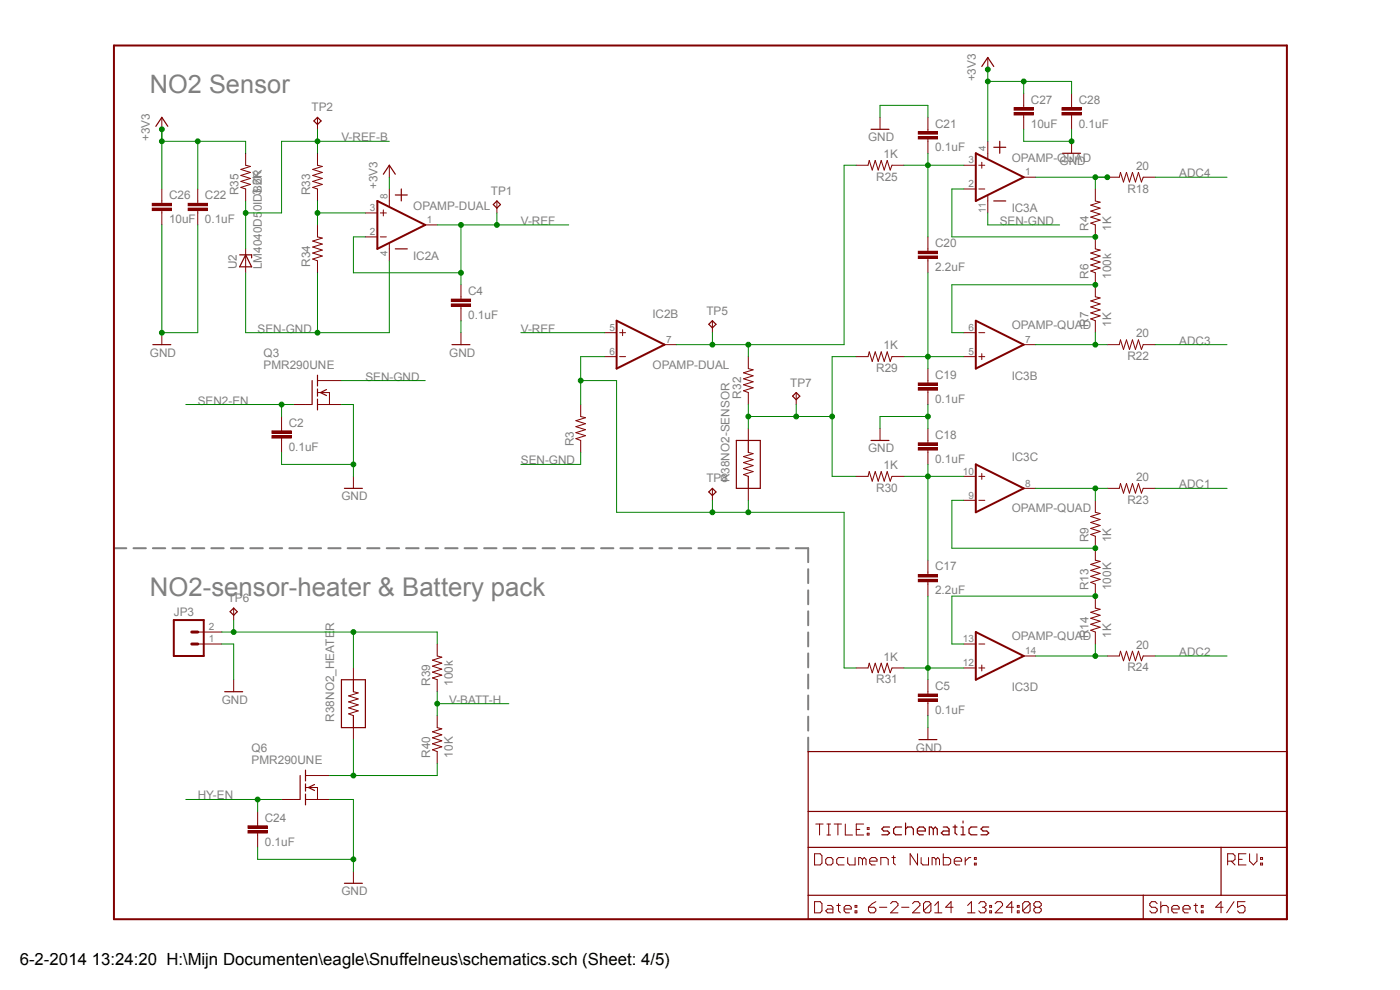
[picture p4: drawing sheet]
<svg xmlns="http://www.w3.org/2000/svg" width="297mm" height="210mm" viewBox="0 0 297 210" stroke-linecap="round" stroke-linejoin="round" font-family="sans-serif">
<g fill="none" stroke="#808080" stroke-width=".42">
<path d="M24.2 116.3h2.6M28.3 116.3h2.6M32.4 116.3h2.7M36.6 116.3h2.6M40.7 116.3h2.6M44.8 116.3h2.7M49 116.3h2.6M53.1 116.3h2.7M57.2 116.3h2.7M61.4 116.3h2.6M65.5 116.3h2.6M69.6 116.3h2.7"/>
<path d="M73.7 116.3h2.7M77.9 116.3h2.6M82 116.3h2.7M86.1 116.3h2.7M90.3 116.3h2.6M94.4 116.3h2.7M98.6 116.3h2.6M102.7 116.3h2.6M106.8 116.3h2.7M111 116.3h2.6M115.1 116.3h2.6M119.2 116.3h2.6"/>
<path d="M123.4 116.3h2.6M127.5 116.3h2.6M131.6 116.3h2.6M135.8 116.3h2.6M139.9 116.3h2.6M144 116.3h2.6M148.2 116.3h2.6M152.3 116.3h2.6M156.4 116.3h2.6M160.5 116.3h2.7M164.7 116.3h2.6M168.8 116.3h2.6v3"/>
<path d="M171.4 120.7v3M171.4 125.2v3M171.4 129.7v2.9M171.4 134.2v2.9M171.4 138.6v3M171.4 143.1v2.9M171.4 147.5v3M171.4 152v3M171.4 156.5v2.9"/>
</g>
<path d="M24.2 9.7h248.8v185.3h-248.8z" fill="none" stroke="#800000" stroke-width=".42"/>
<g fill="none" stroke="#800000" stroke-width=".25">
<path d="M33.1 26.8l1.2-1.9 1.3 1.9M67.4 79.6v2.3M66.2 80.7v5.1M67.4 82.5v1.5M67.4 84.7v2.3M69.3 82.6l-1.3 .7 1.3 .6M73.1 103.6h3.8M171.4 159.4h101.6v35.6h-101.6zM171.4 179.7h101.6M171.4 172.1h101.6M188.7 175.4h-1.2l-.4 .5 .4 .4h.8l.4 .4-.4 .4h-1.2M191.3 175.4h-1.3l-.4 .5v.8l.4 .4h1.3"/>
<path d="M192.1 175.9l.4-.5h.9l.4 .5v1.2M192.1 174.6v2.5M194.6 176.3h1.7v-.4l-.4-.5h-.9l-.4 .5v.8l.4 .4h.9M198 175.9l-.4-.5h-.5v1.7M198 175.9v1.2M198 175.9l.4-.5 .4 .5v1.2M200.1 175.4h.8l.4 .5v1.2h-1.2l-.4-.4 .4-.4h1.2M202.2 175.4h.8M202.6 175v1.7l.4 .4M203.9 177.1h.8M203.9 175.4h.4v1.7M204.3 174.2v.4"/>
<path d="M207.3 175.4h-1.3l-.4 .5v.8l.4 .4h1.3M209.8 175.4h-1.3l-.4 .5 .4 .4h.8l.5 .4-.5 .4h-1.2M259 179.7v10.2M171.4 189.9h101.6M242.5 189.9v5.1"/>
</g>
<g fill="none" stroke="#800000" stroke-width=".21">
<path d="M34.3 24.9v2.5M59.7 90.9v.5M59.7 92.9v.5M62.3 85.8h3.8M67.4 85.8h5M67.4 83.3h2.5v2.5M67.4 80.7h5M75 101v2.6M173.1 174.8h1.5M173.9 174.8v2.3M175.4 174.8h.8M175.4 177.1h.8"/>
<path d="M175.8 174.8v2.3M177 174.8h1.5M177.8 174.8v2.3M179.3 174.8v2.3h1.5M181.7 175.9h.7M183.2 174.8h-1.5v2.3h1.5M184 176.7h.4v.4h-.4zM184 175.6h.4v.3h-.4zM172.8 181.1h1.2l.4 .4v1.6l-.4 .4h-1.2zM172.8 191.3h1.2l.4 .4v1.5l-.4 .4h-1.2zM175.2 182.3l.4-.4h.7l.4 .4v.8l-.4 .4h-.7l-.4-.4zM175.6 192.1h.7l.4 .3v1.2h-1.1l-.4-.4 .4-.4h1.1"/>
<path d="M177.5 192.1h.8M177.9 191.7v1.5l.4 .4M179.1 192.8h1.5v-.4l-.4-.3h-.7l-.4 .3v.8l.4 .4h.7M179.1 181.9h-1.2l-.4 .4v.8l.4 .4h1.2M179.8 181.9v1.2l.4 .4h1.2v-1.6M181.4 193.2h.4v.4h-.4zM181.4 192.1h.4v.3h-.4zM183 182.3l-.5-.4h-.3v1.6M183 182.3v1.2M183 182.3l.3-.4 .4 .4v1.2M184.2 192.4h1.2l.4 .4v.4l-.4 .4h-.8l-.4-.4zM184.5 182.7h1.6v-.4l-.4-.4h-.8l-.4 .4v.8l.4 .4h.8"/>
<path d="M185.8 191.3l-.8 .4-.8 .7M186.6 192.4h1.5M186.9 183.5v-1.6h1.1l.4 .4v1.2M188.9 191.7l.4-.4h.8l.4 .4v.4l-1.6 1.5h1.6M189.2 181.9h.7M189.6 181.5v1.6l.3 .4M191.3 192.4h1.5M193.6 191.7l.4-.4h.8l.4 .4v.4l-1.6 1.5h1.6M194.6 181.1v2.4l-1.5-2.4v2.4M195.4 181.9v1.2l.4 .4h1.2v-1.6M197.5 191.7v1.5l-.4 .4h-.8l-.4-.4M197.5 191.7l-.4-.4h-.8l-.4 .4v1.5"/>
<path d="M197.5 191.7l-1.6 1.5M198.3 193.6h1.5M198.3 192.1l.8-.8v2.3M198.5 182.3l-.3-.4h-.5v1.6M198.5 182.3v1.2M198.5 182.3l.4-.4 .4 .4v1.2M200.1 181.1v2.4h1.2l.4-.4v-.8l-.4-.4h-1.2M202.2 192.4h-1.6l1.2-1.1v2.3M202.4 182.7h1.6v-.4l-.4-.4h-.8l-.4 .4v.8l.4 .4h.8M204.8 181.9v1.6M205.3 193.6h1.5M205.3 192.1l.8-.8v2.3"/>
<path d="M206 181.9h-.4l-.8 .8M206.7 183.1h.4v.4h-.4zM206.7 181.9h.4v.4h-.4zM207.6 191.7l.4-.4h.8l.4 .4v.4l-.4 .3M208.4 192.4h.4M208.8 192.4l.4 .4v.4l-.4 .4h-.8l-.4-.4M210 193.2h.4v.4h-.4zM210 192.1h.4v.3h-.4zM211.1 191.7l.4-.4h.8l.4 .4v.4l-1.6 1.5h1.6M215 192.4h-1.5l1.1-1.1v2.3M215.8 193.2h.4v.4h-.4zM215.8 192.1h.4v.3h-.4z"/>
<path d="M218.5 191.7v1.5l-.4 .4h-.7l-.4-.4M218.5 191.7l-.4-.4h-.7l-.4 .4v1.5M218.5 191.7l-1.5 1.5M219.7 192.4l-.4 .4v.4l.4 .4h.8l.4-.4v-.4l-.4-.4M219.7 192.4l-.4-.3v-.4l.4-.4h.8l.4 .4v.4l-.4 .3M219.7 192.4h.8M245.5 191.7l-.4-.4h-.8l-.4 .4v.4l.4 .3h.8l.4 .4v.4l-.4 .4h-.8l-.4-.4M246.3 192.4l.3-.3h.8l.4 .3v1.2M246.3 191.3v2.3M248.6 192.8h1.5v-.4l-.3-.3h-.8l-.4 .3v.8l.4 .4h.8M251 192.8h1.5v-.4l-.4-.3h-.8l-.3 .3v.8l.3 .4h.8M253.3 192.1h.7"/>
<path d="M253.7 191.7v1.5l.3 .4M254.8 193.2h.4v.4h-.4zM254.8 192.1h.4v.3h-.4zM259.5 192.4h-1.6l1.1-1.1v2.3M260.4 182.7h1.2l.4-.4v-.8l-.4-.4h-1.2v2.4M261.2 182.7l.8 .8M261.8 191.3l-1.6 2.3M262.8 182.3h.7M264.1 191.3h-1.5v1.1l.8-.3h.3l.4 .3v.8l-.4 .4h-.8l-.3-.4M264.3 181.1h-1.5v2.4h1.5M265.1 181.1v1.6l.8 .8 .8-.8v-1.6M267.4 183.1h.4v.4h-.4z"/>
<path d="M267.4 181.9h.4v.4h-.4z"/>
</g>
<path d="M57.7 92.4h4.1v.5h-4.1z" fill-rule="evenodd" fill="#800000"/>
<path d="M57.7 92.4h4.1v.5h-4.1z" fill="none" stroke="#800000" stroke-width=".21"/>
<path d="M57.7 91.4h4.1v.5h-4.1z" fill-rule="evenodd" fill="#800000"/>
<g fill="none" stroke="#800000" stroke-width=".21">
<path d="M52.1 52.8v5.1M97.8 62.9v.6M97.8 65v.5M128.3 70.6h2.5M128.3 75.6h2.5M131.4 70.6h1.3M131.4 75.6h1.3M132.1 69.9v1.3M141 73.1h2.5M204.5 70.6h2.5M204.5 75.6h2.5M207.6 70.6h1.3"/>
<path d="M207.6 75.6h1.3M208.3 75v1.3M217.2 73.1h2.5M57.7 91.4h4.1v.5h-4.1zM59.7 88.3v2.6M59.7 93.4v2.6M123.2 85.8v2.5l1 .3-2 .6 2 .7-2 .6 2 .6-2 .7 2 .6-2 .6 1 .4v2.6M204.5 101h2.5M204.5 106.1h2.5M207.6 101h1.3M207.6 106.1h1.3M208.3 100.4v1.3"/>
<path d="M217.2 103.6h2.5M204.5 136.6h2.5M207.6 136.6h1.3M217.2 139.1h2.5M204.5 141.7h2.5M207.6 141.7h1.3M208.3 141.1v1.2"/>
</g>
<path d="M130.8 68l10.2 5.1-10.2 5.1zM207 68l10.2 5.1-10.2 5.1zM207 98.5l10.2 5.1-10.2 5.1zM207 134.1l10.2 5-10.2 5.1z" fill="none" stroke="#800000" stroke-width=".42"/>
<path d="M50.8 54.1h2.6v.6M52.1 54.1l1.3 2.5h-2.6z" fill="none" stroke="#800000" stroke-width=".25"/>
<path d="M95.8 64.5h4v.5h-4z" fill-rule="evenodd" fill="#800000"/>
<path d="M95.8 64.5h4v.5h-4z" fill="none" stroke="#800000" stroke-width=".21"/>
<path d="M95.8 63.5h4v.5h-4z" fill-rule="evenodd" fill="#800000"/>
<g fill="none" stroke="#800000" stroke-width=".21">
<path d="M181.6 35.1h2.5l.3-1.1 .6 2.1 .7-2.1 .6 2.1 .6-2.1 .7 2.1 .6-2.1 .6 2.1 .4-1h2.6M204.5 35.1h2.5M207.6 35.1h1.3M208.3 34.4v1.3M209.5 30v3.7M217.2 37.6h2.5M234.9 37.6h2.5l.3-1 .6 2 .7-2 .6 2 .6-2 .7 2 .6-2 .6 2 .4-1h2.6M77.5 50.2h2.6M77.5 45.2h2.6M80.7 50.2h1.3M80.7 45.2h1.3M81.3 44.5v1.3"/>
<path d="M82.6 40.1v3.7M82.6 51.6v3.7M90.2 47.7h2.6M204.5 40.1h2.5M207.6 40.1h1.3M209.5 41.4v3.8M232.4 40.1v2.5l1 .3-2 .6 2 .7-2 .6 2 .6-2 .7 2 .6-2 .6 1 .4v5.1l1 .2-2 .7 2 .6-2 .6 2 .7-2 .6 2 .7-2 .6 1 .4v5l1 .3-2 .6 2 .7-2 .6 2 .6-2 .7 2 .6-2 .6 1 .4v2.6M95.8 63.5h4v.5h-4zM97.8 60.4v2.5M97.8 65.5v2.5M234.9 73.1h2.5l.3-1 .6 2 .7-2 .6 2 .6-2 .7 2 .6-2 .6 2 .4-1h2.6M232.4 106.1v2.6l1 .2-2 .7 2 .6-2 .6 2 .7-2 .6 2 .6-2 .7 1 .3v5.1l1 .3-2 .6 2 .7-2 .6 2 .6-2 .7 2 .6-2 .6 1 .4v5.1l1 .2-2 .7 2 .6-2 .6 2 .7-2 .6 2 .7-2 .6 1 .4v2.5"/>
<path d="M234.9 103.6h2.5l.3-1 .6 2 .7-2 .6 2 .6-2 .7 2 .6-2 .6 2 .4-1h2.6M234.9 139.1h2.5l.3-1 .6 2.1 .7-2.1 .6 2.1 .6-2.1 .7 2.1 .6-2.1 .6 2.1 .4-1.1h2.6M196.8 146.7v.5M196.8 148.8v.5"/>
</g>
<path d="M207 32.5l10.2 5.1-10.2 5zM80.1 42.6l10.1 5.1-10.1 5.1z" fill="none" stroke="#800000" stroke-width=".42"/>
<path d="M210.8 31.2h2.6M212.1 30v2.5M83.9 41.4h2.5M83.9 52.8h2.5M85.1 40.1v2.5M210.8 42.6h2.6" fill="none" stroke="#800000" stroke-width=".25"/>
<path d="M194.8 148.3h4.1v.5h-4.1z" fill-rule="evenodd" fill="#800000"/>
<path d="M194.8 148.3h4.1v.5h-4.1z" fill="none" stroke="#800000" stroke-width=".21"/>
<path d="M194.8 147.2h4.1v.5h-4.1z" fill-rule="evenodd" fill="#800000"/>
<path d="M181.6 75.6h2.5l.3-1 .6 2.1 .7-2.1 .6 2.1 .6-2.1 .7 2.1 .6-2.1 .6 2.1 .4-1.1h2.6M181.6 101h2.5l.3-1 .6 2.1 .7-2.1 .6 2.1 .6-2.1 .7 2.1 .6-2.1 .6 2.1 .4-1.1h2.6M196.8 121.4v.5M196.8 123.4v.5M181.6 141.7h2.5l.3-1 .6 2 .7-2 .6 2 .6-2 .7 2 .6-2 .6 2 .4-1h2.6M194.8 147.2h4.1v.5h-4.1zM196.8 144.2v2.5M196.8 149.3v2.5" fill="none" stroke="#800000" stroke-width=".21"/>
<path d="M194.8 122.9h4.1v.5h-4.1z" fill-rule="evenodd" fill="#800000"/>
<path d="M194.8 122.9h4.1v.5h-4.1z" fill="none" stroke="#800000" stroke-width=".21"/>
<path d="M194.8 121.9h4.1v.5h-4.1z" fill-rule="evenodd" fill="#800000"/>
<path d="M196.8 93.4v.5M196.8 95.5v.5M196.8 118.8v2.6M194.8 121.9h4.1v.5h-4.1zM196.8 123.9v2.5" fill="none" stroke="#800000" stroke-width=".21"/>
<path d="M194.8 95h4.1v.5h-4.1z" fill-rule="evenodd" fill="#800000"/>
<path d="M194.8 95h4.1v.5h-4.1z" fill="none" stroke="#800000" stroke-width=".21"/>
<path d="M194.8 93.9h4.1v.5h-4.1z" fill-rule="evenodd" fill="#800000"/>
<path d="M194.8 93.9h4.1v.5h-4.1zM196.8 80.7v.5M196.8 82.8v.5M196.8 90.9v2.5M196.8 96v2.5" fill="none" stroke="#800000" stroke-width=".21"/>
<path d="M194.8 82.3h4.1v.5h-4.1z" fill-rule="evenodd" fill="#800000"/>
<path d="M194.8 82.3h4.1v.5h-4.1z" fill="none" stroke="#800000" stroke-width=".21"/>
<path d="M194.8 81.2h4.1v.5h-4.1z" fill-rule="evenodd" fill="#800000"/>
<path d="M196.8 52.8v.5M196.8 54.8v.5M196.8 78.2v2.5M194.8 81.2h4.1v.5h-4.1zM196.8 83.3v2.5" fill="none" stroke="#800000" stroke-width=".21"/>
<path d="M194.8 54.3h4.1v.5h-4.1z" fill-rule="evenodd" fill="#800000"/>
<path d="M194.8 54.3h4.1v.5h-4.1z" fill="none" stroke="#800000" stroke-width=".21"/>
<path d="M194.8 53.3h4.1v.5h-4.1z" fill-rule="evenodd" fill="#800000"/>
<path d="M196.8 27.4v.5M196.8 29.5v.5M194.8 53.3h4.1v.5h-4.1zM196.8 50.2v2.6M196.8 55.3v2.6" fill="none" stroke="#800000" stroke-width=".21"/>
<path d="M194.8 29h4.1v.5h-4.1z" fill-rule="evenodd" fill="#800000"/>
<path d="M194.8 29h4.1v.5h-4.1z" fill="none" stroke="#800000" stroke-width=".21"/>
<path d="M194.8 27.9h4.1v.5h-4.1z" fill-rule="evenodd" fill="#800000"/>
<path d="M209.5 12.2v2.5M52.1 32.5v2.6l1 .2-2 .6 2 .7-2 .6 2 .6-2 .7 2 .6-2 .7 1 .3v2.5M67.4 32.5v2.6l1 .2-2.1 .6 2.1 .7-2.1 .6 2.1 .6-2.1 .7 2.1 .6-2.1 .7 1.1 .3v2.5M194.8 27.9h4.1v.5h-4.1zM196.8 24.9v2.5M196.8 30v2.5M42 42.6v.5M42 44.7v.5M67.4 47.7v2.5l1 .3-2.1 .6 2.1 .7-2.1 .6 2.1 .6-2.1 .7 2.1 .6-2.1 .6 1.1 .4v2.6M158.7 75.6v2.6l1.1 .2-2.1 .7 2.1 .6-2.1 .6 2.1 .7-2.1 .6 2.1 .7-2.1 .6 1 .4v2.5" fill="none" stroke="#800000" stroke-width=".21"/>
<path d="M208.3 14.1l1.2-1.9 1.3 1.9" fill="none" stroke="#800000" stroke-width=".25"/>
<path d="M39.9 44.2h4.1v.5h-4.1z" fill-rule="evenodd" fill="#800000"/>
<path d="M39.9 44.2h4.1v.5h-4.1z" fill="none" stroke="#800000" stroke-width=".21"/>
<path d="M39.9 43.1h4.1v.5h-4.1z" fill-rule="evenodd" fill="#800000"/>
<g fill="none" stroke="#800000" stroke-width=".21">
<path d="M39.9 43.1h4.1v.5h-4.1zM42 40.1v2.5M42 45.2v2.5M158.7 96l1.1 .2-2.1 .7 2.1 .6-2.1 .6 2.1 .7-2.1 .6 2.1 .6-2.1 .7 1 .3M158.7 90.9v2.5M158.7 103.6v2.5M54.7 174.7v.5M54.7 176.7v.5M59.7 169.6h3.9M64.8 169.6h5.1M64.8 167h2.6v2.6M64.8 164.5h5.1"/>
<path d="M75 184.8v2.6"/>
</g>
<path d="M156.2 93.4h5.1v10.2h-5.1zM158.7 93.4v2.6M158.7 101v2.6M63.7 164.5v5.1M64.8 163.4v2.3M64.8 166.3v1.5M64.8 168.4v2.3M66.7 166.4l-1.3 .6 1.3 .7M73.1 187.4h3.8" fill="none" stroke="#800000" stroke-width=".25"/>
<path d="M52.6 176.2h4.1v.5h-4.1z" fill-rule="evenodd" fill="#800000"/>
<path d="M52.6 176.2h4.1v.5h-4.1z" fill="none" stroke="#800000" stroke-width=".21"/>
<path d="M52.6 175.2h4.1v.5h-4.1z" fill-rule="evenodd" fill="#800000"/>
<g fill="none" stroke="#800000" stroke-width=".21">
<path d="M67.4 24.9v2.5M34.3 42.6v.5M34.3 44.7v.5M105.4 42.6v2.6M151.1 68v2.6M42 136.6h5M42 134.1h5M92.8 136.6v2.5l.9 .3-2 .6 2 .7-2 .6 2 .6-2 .7 2 .6-2 .6 1.1 .4v2.5M49.6 144.2v2.5M75 146.7l1 .3-2 .6 2 .7-2 .6 2 .6-2 .7 2 .6-2 .6 1 .4M75 141.7v2.5M75 154.3v2.6"/>
<path d="M92.8 151.8v2.5l.9 .3-2 .6 2 .7-2 .6 2 .6-2 .7 2 .6-2 .6 1.1 .4v2.6M52.6 175.2h4.1v.5h-4.1zM54.7 172.1v2.6M54.7 177.2v2.5"/>
</g>
<path d="M66.6 25.7l.8-.8 .7 .8-.7 .7zM104.6 43.4l.8-.8 .8 .8-.8 .8zM150.4 68.8l.7-.8 .8 .8-.8 .8zM47.7 146.7h3.8M72.4 144.2h5.1v10.1h-5.1zM75 144.2v2.5M75 151.8v2.5" fill="none" stroke="#800000" stroke-width=".25"/>
<path d="M36.9 131.5h6.3v7.6h-6.3z" fill="none" stroke="#800000" stroke-width=".42"/>
<path d="M40.7 134.1h1.3M40.7 136.6h1.3" fill="none" stroke="#800000" stroke-width=".63"/>
<path d="M32.3 44.2h4.1v.5h-4.1z" fill-rule="evenodd" fill="#800000"/>
<path d="M32.3 44.2h4.1v.5h-4.1z" fill="none" stroke="#800000" stroke-width=".21"/>
<path d="M32.3 43.1h4.1v.5h-4.1z" fill-rule="evenodd" fill="#800000"/>
<path d="M82.6 35.1v2.5M217.2 22.4v.5M217.2 24.4v.5M32.3 43.1h4.1v.5h-4.1zM34.3 40.1v2.5M34.3 45.2v2.5" fill="none" stroke="#800000" stroke-width=".21"/>
<path d="M81.3 37l1.3-1.9 1.3 1.9" fill="none" stroke="#800000" stroke-width=".25"/>
<path d="M215.1 23.9h4.1v.5h-4.1z" fill-rule="evenodd" fill="#800000"/>
<path d="M215.1 23.9h4.1v.5h-4.1z" fill="none" stroke="#800000" stroke-width=".21"/>
<path d="M215.1 22.9h4.1v.5h-4.1z" fill-rule="evenodd" fill="#800000"/>
<path d="M217.2 19.8v2.6M215.1 22.9h4.1v.5h-4.1zM217.2 24.9v2.5M227.3 22.4v.5M227.3 24.4v.5" fill="none" stroke="#800000" stroke-width=".21"/>
<path d="M225.3 23.9h4.1v.5h-4.1z" fill-rule="evenodd" fill="#800000"/>
<path d="M225.3 23.9h4.1v.5h-4.1z" fill="none" stroke="#800000" stroke-width=".21"/>
<path d="M225.3 22.9h4.1v.5h-4.1z" fill-rule="evenodd" fill="#800000"/>
<path d="M227.3 19.8v2.6M186.7 24.9v2.5M225.3 22.9h4.1v.5h-4.1zM227.3 24.9v2.5M227.3 30v2.5M34.3 70.6v2.5M97.8 70.6v2.5M168.9 83.3v2.5M186.7 90.9v2.5M151.1 103.6v2.5M49.6 129v2.5M196.8 154.3v2.6" fill="none" stroke="#800000" stroke-width=".21"/>
<path d="M184.8 27.4h3.8M225.4 32.5h3.8M32.4 73.1h3.8M95.9 73.1h3.8M168.1 84l.8-.7 .8 .7-.8 .8zM184.8 93.4h3.8M150.4 104.4l.7-.8 .8 .8-.8 .7zM48.8 129.8l.8-.8 .7 .8-.7 .7zM194.9 156.9h3.9" fill="none" stroke="#800000" stroke-width=".25"/>
<path d="M39.4 85.8h22.9M59.7 85.8v2.5" fill="none" stroke="#008000" stroke-width=".21"/>
<circle cx="59.7" cy="85.8" r=".51" fill="#008000"/>
<g fill="none" stroke="#008000" stroke-width=".21">
<path d="M209.5 14.7v15.3M209.5 17.3h17.8v2.5M217.2 17.3v2.5"/>
<circle cx="59.7" cy="85.8" r=".51"/>
</g>
<circle cx="217.2" cy="17.3" r=".51" fill="#008000"/>
<circle cx="217.2" cy="17.3" r=".51" fill="none" stroke="#008000" stroke-width=".21"/>
<circle cx="209.5" cy="17.3" r=".51" fill="#008000"/>
<circle cx="209.5" cy="17.3" r=".51" fill="none" stroke="#008000" stroke-width=".21"/>
<circle cx="209.5" cy="14.7" r=".51" fill="#008000"/>
<g fill="none" stroke="#008000" stroke-width=".21">
<path d="M34.3 27.4v2.6h17.8v2.5M42 30v10.1"/>
<circle cx="209.5" cy="14.7" r=".51"/>
</g>
<circle cx="34.3" cy="30" r=".51" fill="#008000"/>
<g fill="none" stroke="#008000" stroke-width=".21">
<path d="M34.3 30v10.1"/>
<circle cx="34.3" cy="30" r=".51"/>
</g>
<circle cx="41.9" cy="30" r=".51" fill="#008000"/>
<circle cx="41.9" cy="30" r=".51" fill="none" stroke="#008000" stroke-width=".21"/>
<circle cx="34.3" cy="27.4" r=".51" fill="#008000"/>
<g fill="none" stroke="#008000" stroke-width=".21">
<path d="M82.6 37.6v2.5M59.7 96v2.5h15.3M72.4 85.8h2.6v15.2"/>
<circle cx="34.3" cy="27.4" r=".51"/>
</g>
<circle cx="75" cy="98.5" r=".51" fill="#008000"/>
<g fill="none" stroke="#008000" stroke-width=".21">
<path d="M54.7 179.7v2.6h20.3M69.9 169.6h5.1v15.2"/>
<circle cx="75" cy="98.5" r=".51"/>
</g>
<circle cx="75" cy="182.3" r=".51" fill="#008000"/>
<g fill="none" stroke="#008000" stroke-width=".21">
<path d="M34.3 47.7v22.9h7.7v-22.9M47 136.6h2.6v7.6"/>
<circle cx="75" cy="182.3" r=".51"/>
</g>
<circle cx="34.3" cy="70.6" r=".51" fill="#008000"/>
<g fill="none" stroke="#008000" stroke-width=".21">
<path d="M97.8 68v2.6M196.8 85.8v5.1M196.8 88.3h-10.1v2.6M196.8 151.8v2.5"/>
<circle cx="34.3" cy="70.6" r=".51"/>
</g>
<circle cx="196.8" cy="88.3" r=".51" fill="#008000"/>
<g fill="none" stroke="#008000" stroke-width=".21">
<path d="M186.7 24.9v-2.5h10.1v2.5M217.2 27.4v2.6h10.1v-2.6"/>
<circle cx="196.8" cy="88.3" r=".51"/>
</g>
<circle cx="227.3" cy="30" r=".51" fill="#008000"/>
<g fill="none" stroke="#008000" stroke-width=".21">
<path d="M52.1 57.9v12.7h30.5M67.4 57.9v12.7M209.5 45.2v2.5h15.3M72.4 80.7h17.8M123.2 96v2.5h-12.7"/>
<circle cx="227.3" cy="30" r=".51"/>
</g>
<circle cx="67.3" cy="70.6" r=".51" fill="#008000"/>
<g fill="none" stroke="#008000" stroke-width=".21">
<path d="M82.6 55.3v15.3M204.5 40.1h-2.6v10.1h30.5"/>
<circle cx="67.3" cy="70.6" r=".51"/>
</g>
<circle cx="232.4" cy="50.2" r=".51" fill="#008000"/>
<g fill="none" stroke="#008000" stroke-width=".21">
<path d="M232.4 60.4h-30.5v10.2h2.6"/>
<circle cx="232.4" cy="50.2" r=".51"/>
</g>
<circle cx="232.4" cy="60.4" r=".51" fill="#008000"/>
<g fill="none" stroke="#008000" stroke-width=".21">
<path d="M204.5 106.1h-2.6v10.2h30.5"/>
<circle cx="232.4" cy="60.4" r=".51"/>
</g>
<circle cx="232.4" cy="116.3" r=".51" fill="#008000"/>
<g fill="none" stroke="#008000" stroke-width=".21">
<path d="M232.4 126.4h-30.5v10.2h2.6"/>
<circle cx="232.4" cy="116.3" r=".51"/>
</g>
<circle cx="232.4" cy="126.4" r=".51" fill="#008000"/>
<g fill="none" stroke="#008000" stroke-width=".21">
<path d="M219.7 37.6h15.2M232.4 37.6v2.5"/>
<circle cx="232.4" cy="126.4" r=".51"/>
</g>
<circle cx="232.4" cy="37.6" r=".51" fill="#008000"/>
<circle cx="232.4" cy="37.6" r=".51" fill="none" stroke="#008000" stroke-width=".21"/>
<circle cx="234.9" cy="37.6" r=".51" fill="#008000"/>
<g fill="none" stroke="#008000" stroke-width=".21">
<path d="M219.7 73.1h15.2M232.4 70.6v2.5"/>
<circle cx="234.9" cy="37.6" r=".51"/>
</g>
<circle cx="232.4" cy="73.1" r=".51" fill="#008000"/>
<g fill="none" stroke="#008000" stroke-width=".21">
<path d="M245.1 37.6h15.2M245.1 73.1h15.2M219.7 103.6h15.2M232.4 103.6v2.5"/>
<circle cx="232.4" cy="73.1" r=".51"/>
</g>
<circle cx="232.4" cy="103.6" r=".51" fill="#008000"/>
<g fill="none" stroke="#008000" stroke-width=".21">
<path d="M245.1 103.6h15.2M219.7 139.1h15.2M232.4 136.6v2.5"/>
<circle cx="232.4" cy="103.6" r=".51"/>
</g>
<circle cx="232.4" cy="139.1" r=".51" fill="#008000"/>
<g fill="none" stroke="#008000" stroke-width=".21">
<path d="M196.8 98.5v20.3M191.8 101h12.7"/>
<circle cx="232.4" cy="139.1" r=".51"/>
</g>
<circle cx="196.8" cy="101" r=".51" fill="#008000"/>
<g fill="none" stroke="#008000" stroke-width=".21">
<path d="M196.8 57.9v20.3M196.8 75.6h7.7"/>
<circle cx="196.8" cy="101" r=".51"/>
</g>
<circle cx="196.8" cy="75.6" r=".51" fill="#008000"/>
<g fill="none" stroke="#008000" stroke-width=".21">
<path d="M191.8 35.1h12.7M196.8 32.5v17.7M191.8 75.6h5"/>
<circle cx="196.8" cy="75.6" r=".51"/>
</g>
<circle cx="196.8" cy="35.1" r=".51" fill="#008000"/>
<g fill="none" stroke="#008000" stroke-width=".21">
<path d="M196.8 126.4v17.8M191.8 141.7h5"/>
<circle cx="196.8" cy="35.1" r=".51"/>
</g>
<circle cx="196.8" cy="141.7" r=".51" fill="#008000"/>
<g fill="none" stroke="#008000" stroke-width=".21">
<path d="M181.6 75.6h-5.1v25.4h5.1M196.8 141.7h7.7"/>
<circle cx="196.8" cy="141.7" r=".51"/>
</g>
<circle cx="176.5" cy="88.3" r=".51" fill="#008000"/>
<g fill="none" stroke="#008000" stroke-width=".21">
<path d="M158.7 88.3h17.8M158.7 85.8v5.1"/>
<circle cx="176.5" cy="88.3" r=".51"/>
</g>
<circle cx="158.7" cy="88.3" r=".51" fill="#008000"/>
<g fill="none" stroke="#008000" stroke-width=".21">
<path d="M168.9 85.8v2.5"/>
<circle cx="158.7" cy="88.3" r=".51"/>
</g>
<circle cx="168.9" cy="88.3" r=".51" fill="#008000"/>
<g fill="none" stroke="#008000" stroke-width=".21">
<path d="M181.6 35.1h-2.5v38h-35.6M151.1 70.6v2.5M158.7 73.1v2.5"/>
<circle cx="168.9" cy="88.3" r=".51"/>
</g>
<circle cx="151.1" cy="73.1" r=".51" fill="#008000"/>
<circle cx="151.1" cy="73.1" r=".51" fill="none" stroke="#008000" stroke-width=".21"/>
<circle cx="158.7" cy="73.1" r=".51" fill="#008000"/>
<g fill="none" stroke="#008000" stroke-width=".21">
<path d="M128.3 75.6h-5.1v10.2M123.2 80.7h7.6v28h48.3v33h2.5"/>
<circle cx="158.7" cy="73.1" r=".51"/>
</g>
<circle cx="123.2" cy="80.7" r=".51" fill="#008000"/>
<g fill="none" stroke="#008000" stroke-width=".21">
<path d="M158.7 106.1v2.6"/>
<circle cx="123.2" cy="80.7" r=".51"/>
</g>
<circle cx="158.7" cy="108.7" r=".51" fill="#008000"/>
<g fill="none" stroke="#008000" stroke-width=".21">
<path d="M151.1 106.1v2.6"/>
<circle cx="158.7" cy="108.7" r=".51"/>
</g>
<circle cx="151.1" cy="108.7" r=".51" fill="#008000"/>
<g fill="none" stroke="#008000" stroke-width=".21">
<path d="M77.5 50.2h-2.5v7.7h22.8M92.8 47.7h27.8M97.8 47.7v12.7M110.5 70.6h17.8"/>
<circle cx="151.1" cy="108.7" r=".51"/>
</g>
<circle cx="97.8" cy="57.9" r=".51" fill="#008000"/>
<circle cx="97.8" cy="57.9" r=".51" fill="none" stroke="#008000" stroke-width=".21"/>
<circle cx="97.8" cy="47.7" r=".51" fill="#008000"/>
<g fill="none" stroke="#008000" stroke-width=".21">
<path d="M105.4 45.2v2.5"/>
<circle cx="97.8" cy="47.7" r=".51"/>
</g>
<circle cx="105.4" cy="47.7" r=".51" fill="#008000"/>
<g fill="none" stroke="#008000" stroke-width=".21">
<path d="M67.4 45.2h10.1M67.4 42.6v5.1"/>
<circle cx="105.4" cy="47.7" r=".51"/>
</g>
<circle cx="67.3" cy="45.2" r=".51" fill="#008000"/>
<g fill="none" stroke="#008000" stroke-width=".21">
<path d="M39.4 169.6h20.3M54.7 169.6v2.5"/>
<circle cx="67.3" cy="45.2" r=".51"/>
</g>
<circle cx="54.6" cy="169.6" r=".51" fill="#008000"/>
<g fill="none" stroke="#008000" stroke-width=".21">
<path d="M47 134.1h45.8v2.5M49.6 131.5v2.6M75 134.1v7.6"/>
<circle cx="54.6" cy="169.6" r=".51"/>
</g>
<circle cx="49.6" cy="134.1" r=".51" fill="#008000"/>
<circle cx="49.6" cy="134.1" r=".51" fill="none" stroke="#008000" stroke-width=".21"/>
<circle cx="75" cy="134.1" r=".51" fill="#008000"/>
<g fill="none" stroke="#008000" stroke-width=".21">
<path d="M75 156.9v7.6M92.8 162v2.5h-22.9"/>
<circle cx="75" cy="134.1" r=".51"/>
</g>
<circle cx="75" cy="164.5" r=".51" fill="#008000"/>
<g fill="none" stroke="#008000" stroke-width=".21">
<path d="M92.8 146.7v5.1M92.8 149.3h15.1"/>
<circle cx="75" cy="164.5" r=".51"/>
</g>
<circle cx="92.7" cy="149.3" r=".51" fill="#008000"/>
<g fill="none" stroke="#008000" stroke-width=".21">
<path d="M67.4 32.5v-2.5h-7.7v15.2h-7.6M52.1 42.6v10.2"/>
<circle cx="92.7" cy="149.3" r=".51"/>
</g>
<circle cx="52.1" cy="45.2" r=".51" fill="#008000"/>
<g fill="none" stroke="#008000" stroke-width=".21">
<path d="M67.4 27.4v2.6h15.2"/>
<circle cx="52.1" cy="45.2" r=".51"/>
</g>
<circle cx="67.3" cy="30" r=".51" fill="#008000"/>
<g fill="none" stroke="#008000" stroke-width=".21">
<path d="M245.1 139.1h15.2"/>
<circle cx="67.3" cy="30" r=".51"/>
</g>
<text font-size="5.5" fill="#808080" x="31.8" y="126.5">NO2-sensor-heater &amp; Battery pack</text>
<text font-size="5.4" fill="#808080" x="31.8" y="19.8">NO2 Sensor</text>
<text font-size="3.6" x="4.2" y="204.8">6-2-2014 13:24:20 H:\Mijn Documenten\eagle\Snuffelneus\schematics.sch (Sheet: 4/5)</text>
<g font-size="2.5" fill="#808080">
<text x="207" y="17.3" transform="rotate(-90 207 17.3)">+3V3</text>
<text x="66.1" y="23.6">TP2</text>
<text x="218.7" y="22">C27</text>
<text x="228.9" y="22">C28</text>
<text x="31.8" y="30" transform="rotate(-90 31.8 30)">+3V3</text>
<text x="72.4" y="30">V-REF-B</text>
<text x="184.2" y="30">GND</text>
<text x="198.4" y="27.1">C21</text>
<text x="218.7" y="27.1">10uF</text>
<text x="228.9" y="27.1">0.1uF</text>
<text x="187.5" y="33.5">1K</text>
<text x="198.4" y="32.1">0.1uF</text>
<text x="214.6" y="34.3">OPAMP-QUAD</text>
<text x="224.8" y="35.1">GND</text>
<text x="50.6" y="41.4" transform="rotate(-90 50.6 41.4)">R35</text>
<text x="55.4" y="41.4" transform="rotate(-90 55.4 41.4)">3.6K</text>
<text x="65.8" y="41.4" transform="rotate(-90 65.8 41.4)">R33</text>
<text x="80.1" y="40.1" transform="rotate(-90 80.1 40.1)">+3V3</text>
<text x="104.1" y="41.4">TP1</text>
<text x="185.9" y="38.3">R25</text>
<text x="239.2" y="40.9">R18</text>
<text x="241" y="36.1">20</text>
<text x="250.1" y="37.6">ADC4</text>
<text x="35.9" y="47.3">10uF</text>
<text x="35.9" y="42.3">C26</text>
<text x="43.5" y="47.3">0.1uF</text>
<text x="43.5" y="42.3">C22</text>
<text x="87.7" y="44.4">OPAMP-DUAL</text>
<text x="110.5" y="47.7">V-REF</text>
<text x="212.1" y="47.7">SEN-GND</text>
<text x="214.6" y="45">IC3A</text>
<text x="198.4" y="52.4">C20</text>
<text x="230.9" y="49" transform="rotate(-90 230.9 49)">R4</text>
<text x="235.7" y="49" transform="rotate(-90 235.7 49)">1K</text>
<text x="50.2" y="57.1" transform="rotate(-90 50.2 57.1)">U2</text>
<text x="55.5" y="57.1" transform="rotate(-90 55.5 57.1)">LM4040D50IDBZR</text>
<text x="65.8" y="56.6" transform="rotate(-90 65.8 56.6)">R34</text>
<text x="87.7" y="55.2">IC2A</text>
<text x="198.4" y="57.5">2.2uF</text>
<text x="230.9" y="59.1" transform="rotate(-90 230.9 59.1)">R6</text>
<text x="235.7" y="59.1" transform="rotate(-90 235.7 59.1)">100k</text>
<text x="99.3" y="62.6">C4</text>
<text x="54.7" y="70.6">SEN-GND</text>
<text x="99.3" y="67.6">0.1uF</text>
<text x="110.5" y="70.6">V-REF</text>
<text x="138.4" y="67.4">IC2B</text>
<text x="149.9" y="66.8">TP5</text>
<text x="214.6" y="69.8">OPAMP-QUAD</text>
<text x="230.9" y="69.3" transform="rotate(-90 230.9 69.3)">R7</text>
<text x="235.7" y="69.3" transform="rotate(-90 235.7 69.3)">1K</text>
<text x="241" y="71.6">20</text>
<text x="31.8" y="75.7">GND</text>
<text x="55.9" y="75.7">Q3</text>
<text x="95.3" y="75.7">GND</text>
<text x="187.5" y="74.1">1K</text>
<text x="239.2" y="76.4">R22</text>
<text x="250.1" y="73.1">ADC3</text>
<text x="55.9" y="78.2">PMR290UNE</text>
<text x="77.5" y="80.7">SEN-GND</text>
<text x="138.4" y="78.2">OPAMP-DUAL</text>
<text x="167.6" y="82">TP7</text>
<text x="185.9" y="79">R29</text>
<text x="198.4" y="80.3">C19</text>
<text x="214.6" y="80.6">IC3B</text>
<text x="42" y="85.8">SEN2-EN</text>
<text x="157.3" y="84.5" transform="rotate(-90 157.3 84.5)">R32</text>
<text x="198.4" y="85.4">0.1uF</text>
<text x="61.3" y="95.6">0.1uF</text>
<text x="61.3" y="90.5">C2</text>
<text x="121.7" y="94.7" transform="rotate(-90 121.7 94.7)">R3</text>
<text x="184.2" y="96">GND</text>
<text x="198.4" y="93">C18</text>
<text x="110.5" y="98.5">SEN-GND</text>
<text x="187.5" y="99.5">1K</text>
<text x="198.4" y="98.1">0.1uF</text>
<text x="214.6" y="97.9">IC3C</text>
<text x="72.4" y="106.1">GND</text>
<text x="149.9" y="102.3">TP8</text>
<text x="154.7" y="102.3" transform="rotate(-90 154.7 102.3)">R38NO2-SENSOR</text>
<text x="185.9" y="104.3">R30</text>
<text x="239.2" y="106.8">R23</text>
<text x="241" y="102.1">20</text>
<text x="250.1" y="103.6">ADC1</text>
<text x="214.6" y="108.7">OPAMP-QUAD</text>
<text x="230.9" y="115" transform="rotate(-90 230.9 115)">R9</text>
<text x="235.7" y="115" transform="rotate(-90 235.7 115)">1K</text>
<text x="198.4" y="121">C17</text>
<text x="230.9" y="125.2" transform="rotate(-90 230.9 125.2)">R13</text>
<text x="235.7" y="125.2" transform="rotate(-90 235.7 125.2)">100K</text>
<text x="36.9" y="130.8">JP3</text>
<text x="48.3" y="127.7">TP6</text>
<text x="198.4" y="126.1">2.2uF</text>
<text x="214.6" y="135.8">OPAMP-QUAD</text>
<text x="230.9" y="135.3" transform="rotate(-90 230.9 135.3)">R14</text>
<text x="235.7" y="135.3" transform="rotate(-90 235.7 135.3)">1K</text>
<text x="241" y="137.6">20</text>
<text x="187.5" y="140.2">1K</text>
<text x="239.2" y="142.4">R24</text>
<text x="250.1" y="139.1">ADC2</text>
<text x="47" y="149.3">GND</text>
<text x="91.2" y="145.5" transform="rotate(-90 91.2 145.5)">R39</text>
<text x="95.3" y="149.3">V-BATT-H</text>
<text x="96.1" y="145.5" transform="rotate(-90 96.1 145.5)">100k</text>
<text x="185.9" y="144.9">R31</text>
<text x="198.4" y="146.4">C5</text>
<text x="214.6" y="146.6">IC3D</text>
<text x="70.9" y="153.1" transform="rotate(-90 70.9 153.1)">R38NO2_HEATER</text>
<text x="198.4" y="151.4">0.1uF</text>
<text x="53.4" y="162">PMR290UNE</text>
<text x="53.4" y="159.4">Q6</text>
<text x="91.2" y="160.7" transform="rotate(-90 91.2 160.7)">R40</text>
<text x="96.1" y="160.7" transform="rotate(-90 96.1 160.7)">10K</text>
<text x="194.3" y="159.4">GND</text>
<text x="42" y="169.6">HY-EN</text>
<text x="56.2" y="179.4">0.1uF</text>
<text x="56.2" y="174.3">C24</text>
<text x="72.4" y="189.9">GND</text>
</g>
<g font-size="2.1" fill="#808080">
<text x="205.4" y="34.7">3</text>
<text x="209.2" y="32.1" transform="rotate(-90 209.2 32.1)">4</text>
<text x="205.4" y="39.8">2</text>
<text x="217.5" y="37.2">1</text>
<text x="78.5" y="44.8">3</text>
<text x="82.2" y="42.3" transform="rotate(-90 82.2 42.3)">8</text>
<text x="90.6" y="47.4">1</text>
<text x="209.2" y="45.2" transform="rotate(-90 209.2 45.2)">11</text>
<text x="78.5" y="49.9">2</text>
<text x="82.2" y="54.4" transform="rotate(-90 82.2 54.4)">4</text>
<text x="129.3" y="70.2">5</text>
<text x="205.4" y="70.2">6</text>
<text x="129.3" y="75.3">6</text>
<text x="141.4" y="72.8">7</text>
<text x="205.4" y="75.3">5</text>
<text x="217.5" y="72.8">7</text>
<text x="204.3" y="100.7">10</text>
<text x="205.4" y="105.7">9</text>
<text x="217.5" y="103.3">8</text>
<text x="44.3" y="136.2">1</text>
<text x="44.3" y="133.7">2</text>
<text x="204.3" y="136.2">13</text>
<text x="204.3" y="141.3">12</text>
<text x="217.5" y="138.8">14</text>
</g>
</svg>
